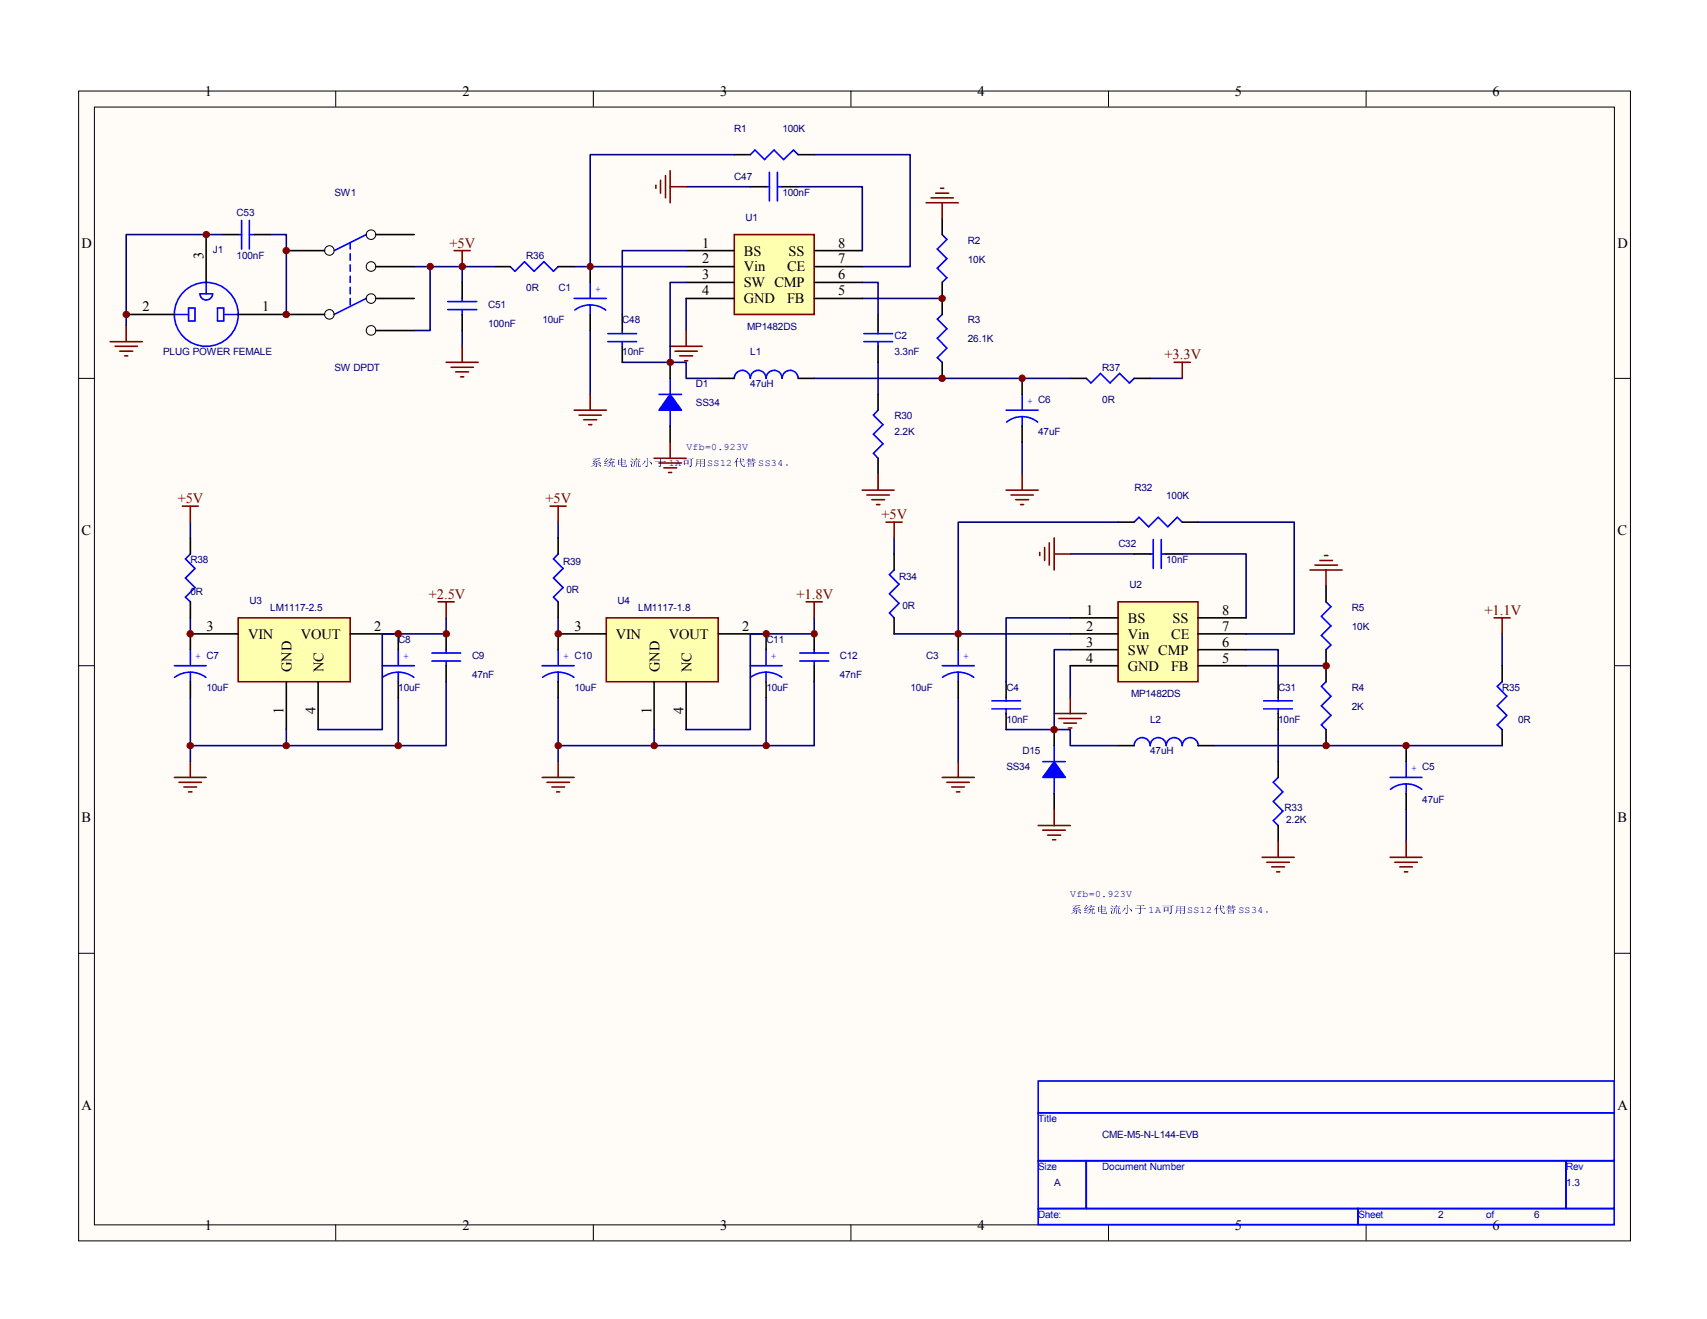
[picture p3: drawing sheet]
<svg xmlns="http://www.w3.org/2000/svg" width="279mm" height="216mm" viewBox="0 0 279 216" stroke-linecap="round" stroke-linejoin="round" font-family="sans-serif">
<path d="M12.9 14.9h254v188.2h-254z" fill="#fffcf8"/>
<g fill="none" stroke="#000" stroke-width=".16">
<path d="M12.9 14.9h254v188.2h-254zM15.5 17.5h248.7v183h-248.7zM54.9 14.9v2.6M97.1 14.9v2.6M139.3 14.9v2.6M181.4 14.9v2.6M223.6 14.9v2.6M12.8 61.9h2.6M264.2 61.9h2.6M12.8 109h2.6M264.2 109h2.6M12.8 156h2.6"/>
<path d="M264.2 156h2.6M54.9 200.4v2.7M97.1 200.4v2.7M139.3 200.4v2.7M181.4 200.4v2.7M223.6 200.4v2.7"/>
</g>
<g fill="none" stroke="#00f" stroke-width=".26">
<path d="M154.2 38.4l.8 .8-1.6 1.6 1.6 1.5-1.6 1.6 1.6 1.6-.8 .7M28.5 51.5h2.4M30.9 50.4h1v2.1h-1zM32.7 48.1h2.1a1.04 1.04 0 0 1-1 1 1.04 1.04 0 0 1-1.1-1zM33.7 46.2v1.9M35.6 50.4h1v2.1h-1zM36.6 51.5h2.4M73.3 50.7h4.7M73.3 49.4h4.7M75.6 48.9v.5M75.6 50.7v.8M94 48.9h5.2"/>
<path d="M96.6 49.9a4.2 4.2 0 0 1 2.5 .9M96.6 49.9a4.2 4.2 0 0 0-2.5 .9M96.6 46.2v2.7M96.6 49.9v1.6M141.4 55.9h4.7M141.4 54.6h4.7M143.7 54.1v.5M143.7 55.9v.8M154.2 51.5l-.8 .7 1.6 1.6-1.6 1.6 1.6 1.6-1.6 1.5 .8 .8M120.2 61.9a1.31 1.31 0 0 1 1.3-1.3 1.31 1.31 0 0 1 1.3 1.3 1.29 1.29 0 0 1 1.3-1.3 1.29 1.29 0 0 1 1.3 1.3 1.31 1.31 0 0 1 1.3-1.3 1.31 1.31 0 0 1 1.3 1.3 1.31 1.31 0 0 1 1.3-1.3 1.31 1.31 0 0 1 1.3 1.3M143.7 67.1l-.7 .8 1.5 1.6-1.5 1.6 1.5 1.5-1.5 1.6 .7 .8M177.8 61.9l.8 .8 1.5-1.6 1.6 1.6 1.6-1.6 1.6 1.6 .7-.8"/>
<path d="M188.3 90.7h.5M188.8 88.3v4.7M190.1 90.7h.8M190.1 88.3v4.7M217 98.5l.8 .8-1.5 1.6 1.5 1.5-1.5 1.6 1.5 1.6-.8 .7M28.5 109h5.2M31.2 110a4.3 4.3 0 0 1 2.5 .9M31.2 110l-1.4 .2-1.2 .7M31.2 106.3v2.7M31.2 110v1.6M62.6 109h5.2M65.2 110a4.2 4.2 0 0 1 2.5 .9"/>
<path d="M65.2 110l-1.4 .2-1.2 .7M65.2 106.3v2.7M65.2 110v1.6M154.2 109h5.3M156.8 110a4.2 4.2 0 0 1 2.6 .9M156.8 110l-1.3 .2-1.2 .7M156.8 106.3v2.7M156.8 110v1.6M162.3 116h4.7M162.3 114.7h4.7M164.7 114.2v.5M164.7 116v.8"/>
<path d="M217 111.6l-.7 .8 1.5 1.6-1.5 1.5 1.5 1.6-1.5 1.6 .7 .7M245.9 111.6l-.8 .8 1.5 1.6-1.5 1.5 1.5 1.6-1.5 1.6 .8 .7M185.6 122a1.31 1.31 0 0 1 1.3-1.3 1.31 1.31 0 0 1 1.4 1.3 1.31 1.31 0 0 1 1.3-1.3 1.31 1.31 0 0 1 1.3 1.3 1.31 1.31 0 0 1 1.3-1.3 1.31 1.31 0 0 1 1.3 1.3 1.31 1.31 0 0 1 1.3-1.3 1.31 1.31 0 0 1 1.3 1.3M209.2 127.3l-.8 .8 1.6 1.5-1.6 1.6 1.6 1.6-1.6 1.5 .8 .8M169.9 177h94.3v5.2h-94.3zM169.9 182.2h94.3v7.8h-94.3zM169.9 190h7.9v7.8h-7.9zM169.9 197.8h52.4v2.6h-52.4zM177.8 190h78.5v7.8h-78.5zM222.3 197.8h41.9v2.6h-41.9zM256.3 190h7.9v7.8h-7.9z"/>
<circle cx="33.8" cy="51.5" r="5.2"/>
</g>
<g fill="none" stroke="#000080" stroke-width=".26">
<path d="M112.3 30.6h10.5M46.9 41v10.5M75.6 43.6v2.6M75.6 54.1v2.6M96.6 54.1v10.5M112.3 48.9v5.2M141.1 48.9h13.1M143.7 59.3v5.3M167.3 72.4v5.2M188.3 61.9h5.2M31.2 85.5v2.6M91.4 85.5v2.6"/>
<path d="M146.3 88.1v2.6M175.2 90.7h10.4M31.2 101.1v2.7M65.2 114.2v7.8M91.4 101.1v2.7M125.4 114.2v7.8M156.8 114.2v10.5M175.2 109v5.2M204 109h13M209.2 119.4v5.3M245.9 103.8v5.2M31.2 122h15.7"/>
<path d="M91.4 122h15.7M230.2 132.5v5.2"/>
</g>
<g fill="none" stroke="#000" stroke-width=".26">
<path d="M33.7 38.4v7.8M154.2 35.8v2.6M20.7 51.5h7.8M39 51.5h7.9M75.6 46.2v2.7M75.6 51.5v2.6M96.6 43.6v2.6M96.6 51.5v2.6M143.7 51.5v2.6M143.7 56.7v2.6M154.2 46.2v5.3M154.2 59.3v2.6"/>
<path d="M117.6 61.9h2.6M130.6 61.9h2.7M143.7 64.6v2.5M143.7 75v2.6M175.2 61.9h2.6M185.6 61.9h2.7M185.6 90.7h2.7M190.9 90.7h2.6M217 95.9v2.6M31.2 103.8v2.5M31.2 111.6v2.6M65.2 103.8v2.5"/>
<path d="M65.2 111.6v2.6M156.8 103.8v2.5M156.8 111.6v2.6M164.7 111.6v2.6M164.7 116.8v2.6M217 106.3v5.3M217 119.4v2.6M245.9 109v2.6M245.9 119.4v2.6M183 122h2.6M196.1 122h2.6M209.2 124.7v2.6"/>
<path d="M209.2 135.1v2.6"/>
</g>
<path d="M120.2 38.4h13.1v13.1h-13.1z" fill-rule="evenodd" fill="#ffffb0"/>
<path d="M120.2 38.4h13.1v13.1h-13.1z" fill="none" stroke="#800000" stroke-width=".26"/>
<path d="M112.3 41h7.9M112.3 43.6h7.9M112.3 46.2h7.9M112.3 48.9h7.9M133.3 41h7.8M133.3 43.6h7.8M133.3 46.2h7.8M133.3 48.9h7.8" fill="none" stroke="#000" stroke-width=".26"/>
<path d="M39 101.1h18.3v10.5h-18.3z" fill-rule="evenodd" fill="#ffffb0"/>
<path d="M39 101.1h18.3v10.5h-18.3z" fill="none" stroke="#800000" stroke-width=".26"/>
<path d="M31.2 88.1v2.6M31.2 98.5v2.6M91.4 88.1v2.6M91.4 98.5v2.6M31.2 103.8h7.8M46.9 111.6v7.8M52.1 111.6v7.8M57.3 103.8h7.9M133.3 103.8v2.5M133.3 109v2.6M230.2 122v2.7M230.2 129.9v2.6" fill="none" stroke="#000" stroke-width=".26"/>
<g fill="none" stroke="#00f" stroke-width=".26">
<path d="M31.2 90.7l-.8 .8 1.5 1.5-1.5 1.6 1.5 1.6-1.5 1.5 .8 .8M91.4 90.7l-.8 .8 1.6 1.5-1.6 1.6 1.6 1.6-1.6 1.5 .8 .8M130.9 108.2h4.7M130.9 106.9h4.7M133.3 106.3v.6M133.3 108.2v.8M170.7 124.7h3.7M172.6 122v2.7M172.6 127.3v2.6M227.5 127.3h5.2M230.2 128.3l1.3 .2 1.2 .7M230.2 128.3l-1.4 .2-1.2 .7"/>
<path d="M230.2 124.7v2.6M230.2 128.3v1.6"/>
</g>
<path d="M172.6 124.7l1.8 2.6h-3.7z" fill-rule="evenodd" fill="#00f"/>
<g fill="none" stroke="#00f" stroke-width=".26">
<path d="M99.5 55.9h4.7M99.5 54.6h4.7M101.9 54.1v.5M101.9 55.9v.8M107.9 64.6h3.6M109.7 61.9v2.7M109.7 67.1v2.7M164.7 67.1h5.2M167.3 68.2l1.4 .2 1.1 .7M167.3 68.2l-1.3 .2-1.2 .7M167.3 64.6v2.5M167.3 68.2v1.6"/>
<path d="M185.6 85.5l.8-.8 1.6 1.5 1.6-1.5 1.5 1.5 1.6-1.5 .8 .8M70.7 108.2h4.7M70.7 106.9h4.7M73 106.3v.6M73 108.2v.8M172.6 124.7l1.8 2.6h-3.7z"/>
</g>
<path d="M101.9 51.5v2.6M101.9 56.7v2.6M167.3 61.9v2.7M167.3 69.8v2.6M183 85.5h2.6M193.5 85.5h2.6M73 103.8v2.5M73 109v2.6M172.6 119.4v2.6M172.6 129.9v2.6" fill="none" stroke="#000" stroke-width=".26"/>
<path d="M109.7 64.6l1.8 2.5h-3.6z" fill-rule="evenodd" fill="#00f"/>
<g fill="none" stroke="#00f" stroke-width=".26">
<path d="M125.4 30.6h.5M125.9 28.2v4.7M127.3 30.6h.7M127.3 28.2v4.7M109.7 64.6l1.8 2.5h-3.6zM88.7 109h5.3M91.4 110l1.3 .2 1.2 .7M91.4 110a4.2 4.2 0 0 0-2.6 .9M91.4 106.3v2.7M91.4 110v1.6M206.8 116h4.7M206.8 114.7h4.7"/>
<path d="M209.2 114.2v.5M209.2 116v.8"/>
</g>
<path d="M122.8 30.6h2.6M128 30.6h2.6M109.7 59.3v2.6M109.7 69.8v2.6M91.4 103.8v2.5M91.4 111.6v2.6M209.2 111.6v2.6M209.2 116.8v2.6" fill="none" stroke="#000" stroke-width=".26"/>
<path d="M183 98.5h13.1v13.1h-13.1z" fill-rule="evenodd" fill="#ffffb0"/>
<path d="M183 98.5h13.1v13.1h-13.1z" fill="none" stroke="#800000" stroke-width=".26"/>
<g fill="none" stroke="#000" stroke-width=".26">
<path d="M61.5 38.4h6.3M120.2 25.3h2.6M130.6 25.3h2.7M46.9 41h6.2M46.9 51.5h6.2M61.5 43.6h6.3M61.5 48.9h6.3M61.5 54.1h6.3M80.9 43.6h2.6M91.4 43.6h2.6M146.3 90.7v2.6M125.4 103.8v2.5"/>
<path d="M125.4 111.6v2.6M146.3 101.1v2.7M175.2 101.1h7.8M175.2 103.8h7.8M175.2 106.3h7.8M175.2 109h7.8M196.1 101.1h7.9M196.1 103.8h7.9M196.1 106.3h7.9M196.1 109h7.9"/>
</g>
<g fill="none" stroke="#00f" stroke-width=".26">
<path d="M57.3 39.7v1.1M59.9 38.4l-5.2 2.6M122.8 25.3l.8-.7 1.5 1.5 1.6-1.5 1.6 1.5 1.6-1.5 .7 .7M57.3 41.5v1.1M57.3 43.3v1.1M57.3 45.2v1M57.3 47v1.1M57.3 48.9v1M59.9 48.9l-5.2 2.6M83.5 43.6l.8 .8 1.6-1.6 1.5 1.6 1.6-1.6 1.6 1.6 .8-.8M146.3 93.3l-.7 .8 1.6 1.5-1.6 1.6 1.6 1.6-1.6 1.5 .7 .8M122.8 109h5.2"/>
<path d="M125.4 110l1.3 .2 1.3 .7M125.4 110a4.3 4.3 0 0 0-2.5 .9M125.4 106.3v2.7M125.4 110v1.6"/>
</g>
<g fill="none" stroke="#000" stroke-width=".16">
<circle cx="60.7" cy="38.4" r=".78"/>
<circle cx="53.9" cy="51.5" r=".78"/>
<circle cx="53.9" cy="41" r=".78"/>
<circle cx="60.7" cy="43.6" r=".79"/>
<circle cx="60.7" cy="54.1" r=".79"/>
<circle cx="60.7" cy="48.9" r=".78"/>
</g>
<path d="M99.2 101.1h18.4v10.5h-18.4z" fill-rule="evenodd" fill="#ffffb0"/>
<g fill="none" stroke="#800000" stroke-width=".26">
<path d="M107.4 30.3v.5M108.1 29.5v2.1M108.9 28.7v3.7M109.7 27.9v5.3M109.7 30.6h2.6M151.6 33.2h5.2M152.4 32.4h3.6M153.2 31.6h2.1M154 30.8h.5M154.2 33.2v2.6M18 55.9h5.3M18.8 56.7h3.7"/>
<path d="M19.6 57.5h2.1M20.4 58.3h.5M20.7 53.3v2.6M73 59.3h5.3M74.3 41h2.7M75.6 41v2.6M75.6 56.7v2.6M109.7 56.7h5.2M110.5 57.5h3.6M111.3 58.3h2.1M112.1 59.1h.5M112.3 54.1v2.6"/>
<path d="M192.2 59.3h2.6M193.5 59.3v2.6M73.8 60.1h3.7M74.6 60.9h2.1M75.4 61.7h.5M94 67.1h5.2M94.8 67.9h3.6M95.5 68.7h2.2M96.4 69.5h.5M96.6 64.6v2.5M107.1 75h5.2M107.9 75.8h3.6"/>
<path d="M108.7 76.6h2M109.4 77.3h.5M109.7 72.4v2.6M143.7 77.6v2.6M167.3 77.6v2.6M29.8 82.8h2.7M31.2 82.8v2.7M71.7 98.5h2.6M73 98.5v2.6M90 82.8h2.7M91.4 82.8v2.7M132 98.5h2.6"/>
<path d="M133.3 98.5v2.6M141.1 80.2h5.2M141.9 81h3.7M142.7 81.8h2.1M143.5 82.6h.5M145 85.5h2.7M146.3 85.5v2.6M164.7 80.2h5.2M165.5 81h3.6M166.2 81.8h2.2M167 82.6h.6M170.2 90.4v.5"/>
<path d="M171 89.6v2.1M171.7 88.9v3.6M172.6 88.1v5.2M172.6 90.7h2.6M214.4 93.3h5.3M215.2 92.5h3.7M216 91.7h2.1M216.8 90.9h.5M217 93.3v2.6M99.2 101.1h18.4v10.5h-18.4zM172.6 116.8h5.2M173.3 117.6h3.7"/>
<path d="M174.1 118.4h2.1M174.9 119.2h.5M175.2 114.2v2.6M244.6 101.1h2.6M245.9 101.1v2.7M28.5 127.3h5.2M29.3 128.1h3.7M30.1 128.8h2.1M30.9 129.6h.5M31.2 124.7v2.6M88.7 127.3h5.3M89.5 128.1h3.7"/>
<path d="M90.3 128.8h2.1M91.1 129.6h.5M91.4 124.7v2.6M154.2 127.3h5.3M155 128.1h3.7M155.8 128.8h2.1M156.5 129.6h.6M156.8 124.7v2.6M169.9 135.1h5.3M170.7 135.9h3.7M171.5 136.7h2.1M172.3 137.5h.5"/>
<path d="M172.6 132.5v2.6M209.2 137.7v2.6M230.2 137.7v2.6M206.6 140.3h5.2M207.3 141.1h3.7M208.2 141.9h2.1M209 142.7h.5M227.5 140.3h5.2M228.3 141.1h3.7M229.1 141.9h2.1M229.9 142.7h.5"/>
</g>
<path d="M91.4 103.8h7.8M107.1 111.6v7.8M112.3 111.6v7.8M117.6 103.8h7.8" fill="none" stroke="#000" stroke-width=".26"/>
<g fill="none" stroke="#000080" stroke-width=".26">
<path d="M33.7 38.4h-13v14.9M120.2 25.3h-23.6v18.3M130.6 30.6h10.5v10.4M133.3 25.3h15.7v18.3h-7.9M67.8 43.6h13.1M70.4 43.6v10.5h-2.6M94 43.6h18.3M101.9 59.3h10.4v2.6h5.3M112.3 46.2h-2.6v13.1M112.3 41h-10.4v10.5M141.1 46.2h2.6v5.3M133.3 61.9h41.9"/>
<path d="M183 85.5h-26.2v18.3M193.5 90.7h10.5v10.4M196.1 85.5h15.7v18.3h-7.8M31.2 114.2v10.5M73 101.1v2.7h-10.4v15.6h-10.5M73 111.6v10.4h-26.1v-2.6M91.4 114.2v10.5M133.3 101.1v2.7h-10.5v15.6h-10.5M133.3 111.6v10.4h-26.2v-2.6M146.3 103.8h28.9M164.7 119.4h10.5v2.6h7.8M175.2 106.3h-2.6v13.1"/>
<path d="M175.2 101.1h-10.5v10.5M204 106.3h5.2v5.3M198.7 122h47.2"/>
</g>
<circle cx="20.7" cy="51.5" r=".53" fill="#800000"/>
<circle cx="20.7" cy="51.5" r=".53" fill="none" stroke="#800000" stroke-width=".16"/>
<circle cx="31.1" cy="122" r=".52" fill="#800000"/>
<circle cx="31.1" cy="122" r=".52" fill="none" stroke="#800000" stroke-width=".16"/>
<circle cx="31.1" cy="103.7" r=".53" fill="#800000"/>
<circle cx="31.1" cy="103.7" r=".53" fill="none" stroke="#800000" stroke-width=".16"/>
<circle cx="46.9" cy="122" r=".52" fill="#800000"/>
<circle cx="46.9" cy="122" r=".52" fill="none" stroke="#800000" stroke-width=".16"/>
<circle cx="46.9" cy="51.5" r=".52" fill="#800000"/>
<circle cx="46.9" cy="51.5" r=".52" fill="none" stroke="#800000" stroke-width=".16"/>
<circle cx="65.2" cy="122" r=".52" fill="#800000"/>
<circle cx="65.2" cy="122" r=".52" fill="none" stroke="#800000" stroke-width=".16"/>
<circle cx="65.2" cy="103.7" r=".53" fill="#800000"/>
<circle cx="65.2" cy="103.7" r=".53" fill="none" stroke="#800000" stroke-width=".16"/>
<circle cx="70.4" cy="43.6" r=".53" fill="#800000"/>
<circle cx="70.4" cy="43.6" r=".53" fill="none" stroke="#800000" stroke-width=".16"/>
<circle cx="73" cy="103.7" r=".54" fill="#800000"/>
<circle cx="73" cy="103.7" r=".54" fill="none" stroke="#800000" stroke-width=".16"/>
<circle cx="75.7" cy="43.6" r=".53" fill="#800000"/>
<circle cx="75.7" cy="43.6" r=".53" fill="none" stroke="#800000" stroke-width=".16"/>
<circle cx="91.4" cy="122" r=".53" fill="#800000"/>
<circle cx="91.4" cy="122" r=".53" fill="none" stroke="#800000" stroke-width=".16"/>
<circle cx="91.4" cy="103.7" r=".54" fill="#800000"/>
<circle cx="91.4" cy="103.7" r=".54" fill="none" stroke="#800000" stroke-width=".16"/>
<circle cx="96.6" cy="43.6" r=".52" fill="#800000"/>
<circle cx="96.6" cy="43.6" r=".52" fill="none" stroke="#800000" stroke-width=".16"/>
<circle cx="107.1" cy="122" r=".52" fill="#800000"/>
<circle cx="107.1" cy="122" r=".52" fill="none" stroke="#800000" stroke-width=".16"/>
<circle cx="109.7" cy="59.3" r=".53" fill="#800000"/>
<circle cx="109.7" cy="59.3" r=".53" fill="none" stroke="#800000" stroke-width=".16"/>
<circle cx="125.4" cy="122" r=".52" fill="#800000"/>
<circle cx="125.4" cy="122" r=".52" fill="none" stroke="#800000" stroke-width=".16"/>
<circle cx="125.4" cy="103.7" r=".53" fill="#800000"/>
<circle cx="125.4" cy="103.7" r=".53" fill="none" stroke="#800000" stroke-width=".16"/>
<circle cx="133.3" cy="103.7" r=".52" fill="#800000"/>
<circle cx="133.3" cy="103.7" r=".52" fill="none" stroke="#800000" stroke-width=".16"/>
<circle cx="154.2" cy="61.9" r=".53" fill="#800000"/>
<circle cx="154.2" cy="61.9" r=".53" fill="none" stroke="#800000" stroke-width=".16"/>
<circle cx="154.2" cy="48.9" r=".52" fill="#800000"/>
<circle cx="154.2" cy="48.9" r=".52" fill="none" stroke="#800000" stroke-width=".16"/>
<circle cx="156.8" cy="103.7" r=".53" fill="#800000"/>
<circle cx="156.8" cy="103.7" r=".53" fill="none" stroke="#800000" stroke-width=".16"/>
<circle cx="167.3" cy="61.9" r=".52" fill="#800000"/>
<circle cx="167.3" cy="61.9" r=".52" fill="none" stroke="#800000" stroke-width=".16"/>
<circle cx="172.5" cy="119.4" r=".53" fill="#800000"/>
<circle cx="172.5" cy="119.4" r=".53" fill="none" stroke="#800000" stroke-width=".16"/>
<circle cx="217.1" cy="122" r=".53" fill="#800000"/>
<circle cx="217.1" cy="122" r=".53" fill="none" stroke="#800000" stroke-width=".16"/>
<circle cx="217.1" cy="109" r=".54" fill="#800000"/>
<circle cx="217.1" cy="109" r=".54" fill="none" stroke="#800000" stroke-width=".16"/>
<circle cx="230.2" cy="122" r=".52" fill="#800000"/>
<circle cx="230.2" cy="122" r=".52" fill="none" stroke="#800000" stroke-width=".16"/>
<path d="M39 38.4h.5M39.5 36.1v4.7M40.8 38.4h.8M40.8 36.1v4.7" fill="none" stroke="#00f" stroke-width=".26"/>
<path d="M36.4 38.4h2.6M41.6 38.4h2.6" fill="none" stroke="#000" stroke-width=".26"/>
<path d="M33.7 38.4h2.7" fill="none" stroke="#000080" stroke-width=".26"/>
<circle cx="33.8" cy="38.4" r=".52" fill="#800000"/>
<circle cx="33.8" cy="38.4" r=".52" fill="none" stroke="#800000" stroke-width=".16"/>
<path d="M44.2 38.4h2.7v2.6" fill="none" stroke="#000080" stroke-width=".26"/>
<circle cx="46.9" cy="41" r=".52" fill="#800000"/>
<circle cx="46.9" cy="41" r=".52" fill="none" stroke="#800000" stroke-width=".16"/>
<g font-size="2.4">
<text x="33.5" y="15.7">1</text>
<text x="75.7" y="15.7">2</text>
<text x="117.9" y="15.7">3</text>
<text x="160" y="15.7">4</text>
<text x="202.1" y="15.7">5</text>
<text x="244.3" y="15.7">6</text>
<text x="13.3" y="40.5">D</text>
<text x="114.9" y="40.5">1</text>
<text x="121.8" y="41.8">BS</text>
<text x="129.1" y="41.8">SS</text>
<text x="137.2" y="40.5">8</text>
<text x="264.8" y="40.5">D</text>
<text x="33.3" y="42.3" transform="rotate(-90 33.3 42.3)">3</text>
<text x="114.9" y="43.1">2</text>
<text x="114.9" y="45.7">3</text>
<text x="121.8" y="44.4">Vin</text>
<text x="121.8" y="47">SW CMP</text>
<text x="128.8" y="44.4">CE</text>
<text x="137.2" y="43.1">7</text>
<text x="137.2" y="45.7">6</text>
<text x="23.3" y="51">2</text>
<text x="42.9" y="51">1</text>
<text x="114.9" y="48.3">4</text>
<text x="121.8" y="49.7">GND</text>
<text x="128.8" y="49.7">FB</text>
<text x="137.2" y="48.3">5</text>
<text x="13.3" y="87.5">C</text>
<text x="264.8" y="87.5">C</text>
<text x="177.8" y="100.6">1</text>
<text x="184.6" y="101.9">BS</text>
<text x="191.9" y="101.9">SS</text>
<text x="200.1" y="100.6">8</text>
<text x="33.8" y="103.2">3</text>
<text x="40.6" y="104.5">VIN</text>
<text x="49.2" y="104.5">VOUT</text>
<text x="61.3" y="103.2">2</text>
<text x="94" y="103.2">3</text>
<text x="100.8" y="104.5">VIN</text>
<text x="109.5" y="104.5">VOUT</text>
<text x="121.5" y="103.2">2</text>
<text x="177.8" y="103.2">2</text>
<text x="177.8" y="105.8">3</text>
<text x="184.6" y="104.5">Vin</text>
<text x="184.6" y="107.1">SW CMP</text>
<text x="191.7" y="104.5">CE</text>
<text x="200.1" y="103.2">7</text>
<text x="200.1" y="105.8">6</text>
<text x="47.7" y="110" transform="rotate(-90 47.7 110)">GND</text>
<text x="53" y="110" transform="rotate(-90 53 110)">NC</text>
<text x="107.9" y="110" transform="rotate(-90 107.9 110)">GND</text>
<text x="113.2" y="110" transform="rotate(-90 113.2 110)">NC</text>
<text x="177.8" y="108.5">4</text>
<text x="184.6" y="109.8">GND</text>
<text x="191.7" y="109.8">FB</text>
<text x="200.1" y="108.5">5</text>
<text x="46.4" y="116.8" transform="rotate(-90 46.4 116.8)">1</text>
<text x="51.6" y="116.8" transform="rotate(-90 51.6 116.8)">4</text>
<text x="106.6" y="116.8" transform="rotate(-90 106.6 116.8)">1</text>
<text x="111.9" y="116.8" transform="rotate(-90 111.9 116.8)">4</text>
<text x="13.3" y="134.6">B</text>
<text x="264.8" y="134.6">B</text>
<text x="13.3" y="181.7">A</text>
<text x="264.8" y="181.7">A</text>
<text x="33.5" y="201.3">1</text>
<text x="75.7" y="201.3">2</text>
<text x="117.9" y="201.3">3</text>
<text x="160" y="201.3">4</text>
<text x="202.1" y="201.3">5</text>
<text x="244.3" y="201.3">6</text>
</g>
<g font-size="2.4" fill="#800000">
<text x="73.6" y="40.5">+5V</text>
<text x="190.6" y="58.8">+3.3V</text>
<text x="29.1" y="82.3">+5V</text>
<text x="89.3" y="82.3">+5V</text>
<text x="144.3" y="84.9">+5V</text>
<text x="70.2" y="98">+2.5V</text>
<text x="130.4" y="98">+1.8V</text>
<text x="243" y="100.6">+1.1V</text>
</g>
<g font-size="1.6" fill="#000080">
<text x="120.2" y="21.5">R1</text>
<text x="128.1" y="21.5">100K</text>
<text x="120.2" y="29.4">C47</text>
<text x="38.7" y="35.4">C53</text>
<text x="54.7" y="32">SW1</text>
<text x="128.1" y="32">100nF</text>
<text x="34.8" y="41.4">J1</text>
<text x="122" y="36.2">U1</text>
<text x="158.4" y="39.9">R2</text>
<text x="38.7" y="42.5">100nF</text>
<text x="86.1" y="42.5">R36</text>
<text x="86.1" y="47.7">0R</text>
<text x="91.4" y="47.7">C1</text>
<text x="158.4" y="43">10K</text>
<text x="79.9" y="50.3">C51</text>
<text x="79.9" y="53.5">100nF</text>
<text x="88.8" y="52.9">10uF</text>
<text x="101.9" y="52.9">C48</text>
<text x="122.3" y="54">MP1482DS</text>
<text x="158.4" y="52.9">R3</text>
<text x="26.7" y="58.2">PLUG POWER FEMALE</text>
<text x="101.9" y="58.2">10nF</text>
<text x="122.8" y="58.2">L1</text>
<text x="146.4" y="55.5">C2</text>
<text x="146.4" y="58.2">3.3nF</text>
<text x="158.4" y="56">26.1K</text>
<text x="54.7" y="60.8">SW DPDT</text>
<text x="113.9" y="63.4">D1</text>
<text x="122.8" y="63.4">47uH</text>
<text x="180.4" y="60.8">R37</text>
<text x="180.4" y="66">0R</text>
<text x="113.9" y="66.5">SS34</text>
<text x="146.4" y="68.6">R30</text>
<text x="146.4" y="71.2">2.2K</text>
<text x="169.9" y="71.2">47uF</text>
<text x="96.6" y="76.3">系系系系系系1A可可SS12代代SS34。</text>
<text x="112.4" y="73.7">Vfb=0.923V</text>
<text x="185.7" y="80.4">R32</text>
<text x="190.9" y="81.7">100K</text>
<text x="183" y="89.5">C32</text>
<text x="31.2" y="92.2">R38</text>
<text x="92.2" y="92.4">R39</text>
<text x="147.2" y="95">R34</text>
<text x="190.9" y="92.2">10nF</text>
<text x="31.2" y="97.4">0R</text>
<text x="40.9" y="98.9">U3</text>
<text x="44.2" y="100">LM1117-2.5</text>
<text x="92.7" y="97.1">0R</text>
<text x="101.1" y="98.9">U4</text>
<text x="104.5" y="100">LM1117-1.8</text>
<text x="147.7" y="99.7">0R</text>
<text x="184.9" y="96.3">U2</text>
<text x="221.3" y="100">R5</text>
<text x="65.2" y="105.2">C8</text>
<text x="77.3" y="107.8">C9</text>
<text x="125.4" y="105.2">C11</text>
<text x="137.5" y="107.8">C12</text>
<text x="151.6" y="107.8">C3</text>
<text x="221.3" y="103.1">10K</text>
<text x="33.8" y="113">10uF</text>
<text x="65.2" y="113">10uF</text>
<text x="77.3" y="111">47nF</text>
<text x="94" y="113">10uF</text>
<text x="125.4" y="113">10uF</text>
<text x="137.5" y="111">47nF</text>
<text x="149" y="113">10uF</text>
<text x="164.7" y="113">C4</text>
<text x="209.2" y="113">C31</text>
<text x="221.3" y="113">R4</text>
<text x="245.9" y="113">R35</text>
<text x="164.7" y="118.3">10nF</text>
<text x="185.1" y="114.1">MP1482DS</text>
<text x="188.3" y="118.3">L2</text>
<text x="209.2" y="118.3">10nF</text>
<text x="221.3" y="116.2">2K</text>
<text x="248.5" y="118.3">0R</text>
<text x="167.3" y="123.5">D15</text>
<text x="188.3" y="123.5">47uH</text>
<text x="164.7" y="126.1">SS34</text>
<text x="232.8" y="131.4">47uF</text>
<text x="210.3" y="132.7">R33</text>
<text x="210.5" y="134.7">2.2K</text>
<text x="175.2" y="146.9">Vfb=0.923V</text>
<text x="175.2" y="149.5">系系系系系系1A可可SS12代代SS34。</text>
<text x="180.4" y="186.2">CME-M5-N-L144-EVB</text>
<text x="172.6" y="194.1">A</text>
<text x="256.4" y="194.1">1.3</text>
<text x="235.4" y="199.3">2</text>
<text x="251.1" y="199.3">6</text>
</g>
<g font-size="1.6" fill="#00f">
<text x="97.4" y="47.8">+</text>
<text x="168.1" y="66.1">+ C6</text>
<text x="32" y="107.9">+ C7</text>
<text x="66" y="107.9">+</text>
<text x="92.2" y="107.9">+ C10</text>
<text x="126.2" y="107.9">+</text>
<text x="157.6" y="107.9">+</text>
<text x="231" y="126.2">+ C5</text>
<text x="169.9" y="183.6">Title</text>
<text x="169.9" y="191.5">Size</text>
<text x="180.4" y="191.5">Document Number</text>
<text x="256.4" y="191.5">Rev</text>
<text x="169.9" y="199.3">Date:</text>
<text x="222.3" y="199.3">Sheet</text>
<text x="243.2" y="199.3">of</text>
</g>
</svg>
